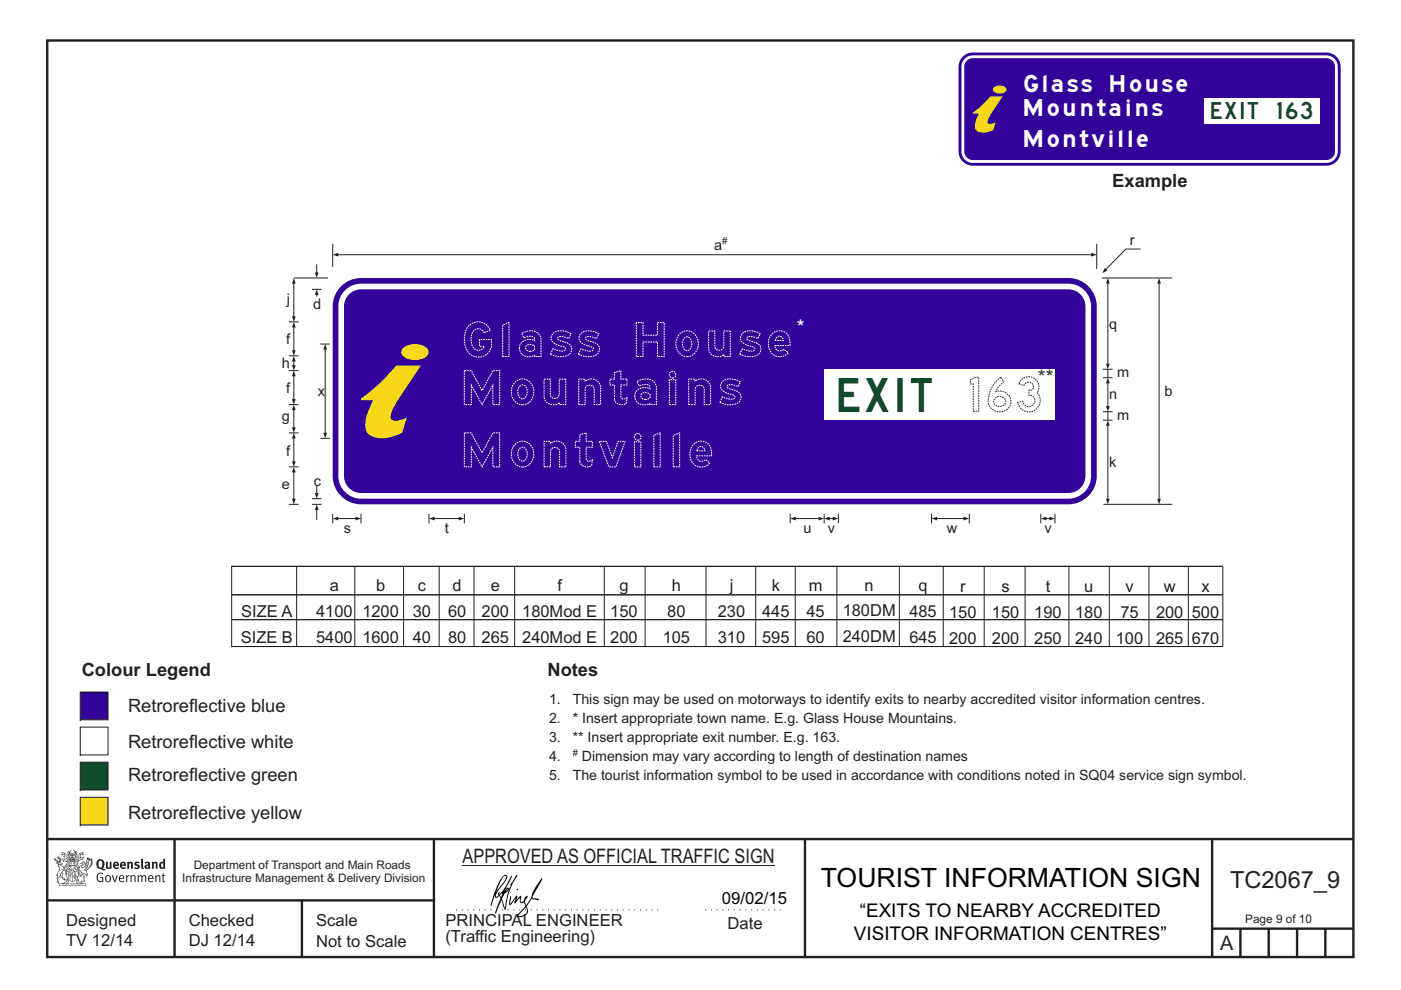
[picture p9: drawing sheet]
<svg xmlns="http://www.w3.org/2000/svg" width="297mm" height="210mm" viewBox="0 0 297 210" stroke-linecap="round" stroke-linejoin="round" font-family="sans-serif">
<g fill="none" stroke="#231f20" stroke-width=".51">
<path d="M10 8.6h276.9v194.4h-276.9zM10 178h277M37 178v25M92 178v25M170.7 177.9v25M257 178v25M10 191h82M64 191v12M257 197h30M263 197v6M269 197v6M275 197v6"/>
<path d="M281 197v6"/>
</g>
<path d="M96.7 193h43.3M149.5 193h16.8" fill="none" stroke="#231f20" stroke-width=".21" stroke-dasharray=".2 1" stroke-linecap="butt"/>
<path d="M98.1 183.5h66.1" fill="none" stroke="#231f20" stroke-width=".21"/>
<g fill="#231f20">
<path d="M21.1 182.6a.94 .94 0 0 0 .2 1.4 .84 .84 0 0 0 0-1.5zM20.7 182.5a.92 .92 0 0 1 1.2-.1 .92 .92 0 0 1 .2 1.2l-.3 .6 .6 .2-.1 .2-.6-.1a1.41 1.41 0 0 1-1.3-1.2z" fill-rule="evenodd"/>
<path d="M22.5 182.8l.4-.1v1.2l.1 .1 .3-.1v-1.1h.3l.1 1.4a1.26 1.26 0 0 1-1.2-.1z" fill-rule="evenodd"/>
<path d="M24.5 183.1l-.1 .3h.4l-.1-.3zM24.1 183a.66 .66 0 0 1 .9-.1 .66 .66 0 0 1 .2 .8h-.8v.2a.42 .42 0 0 0 .7 0l.1 .2a.79 .79 0 0 1-1.1 0 .79 .79 0 0 1 0-1.1z" fill-rule="evenodd"/>
<path d="M26 183.1l-.1 .3h.4l-.1-.3zM25.6 183a.66 .66 0 0 1 .9-.1 .66 .66 0 0 1 .2 .8h-.8v.2a.42 .42 0 0 0 .6 0l.2 .2a.79 .79 0 0 1-1.1 0 .79 .79 0 0 1 0-1.1z" fill-rule="evenodd"/>
<path d="M26.9 182.8l.4-.1v.2a.46 .46 0 0 1 .5-.1 .46 .46 0 0 1 .4 .4v1.1h-.4v-1l-.1-.2-.3 .1v1.1h-.4z" fill-rule="evenodd"/>
<path d="M28.6 183l.5-.3 .5 .2-.1 .2h-.5l-.1 .2a.56 .56 0 0 1 .7 .6 .56 .56 0 0 1-.8 .4l-.4-.1 .2-.3 .4 .1 .2-.1-.6-.4z" fill-rule="evenodd"/>
<path d="M29.9 182.2l.4-.1v1.8l.2 .4h-.3l-.2-.2z" fill-rule="evenodd"/>
<path d="M31.1 183.7v.3l.3-.1v-.3zM30.7 183a.67 .67 0 0 1 .6-.2 .67 .67 0 0 1 .5 .5l.1 .8-.2 .3-.2-.2a.5 .5 0 0 1-.7 0 .5 .5 0 0 1 0-.7l.6-.1v-.3l-.6 .1z" fill-rule="evenodd"/>
<path d="M32.2 182.8l.3-.1 .1 .2a.46 .46 0 0 1 .5-.1 .46 .46 0 0 1 .3 .4v1.1h-.4v-1l-.1-.2-.3 .1v1.1h-.4z" fill-rule="evenodd"/>
<path d="M34.3 183.1l-.1 .7 .2 .2 .2-.1v-.7zM34.6 182.1l.4 .1 .1 2.1-.4-.1a.71 .71 0 0 1-1-.6 .71 .71 0 0 1 .9-.7z" fill-rule="evenodd"/>
<path d="M20.8 185.3l.7-.2 .4 .2-.2 .1a.69 .69 0 0 0-.8 .1 .69 .69 0 0 0-.1 .9l.2 .4 .5 .1h.2v-.7h-.4l-.1-.2h.7v1a.96 .96 0 0 1-1.2-.1 .96 .96 0 0 1-.2-1.1z" fill-rule="evenodd"/>
<path d="M22.6 185.9a.57 .57 0 0 0-.1 .7 .57 .57 0 0 0 .6 .3 .7 .7 0 0 0-.2-1.1zM22.5 185.8a.69 .69 0 0 1 1.1 .6 .69 .69 0 0 1-1.1 .5 1.04 1.04 0 0 1 0-1.1z" fill-rule="evenodd"/>
<path d="M23.7 185.7l.2-.1 .4 1.3 .4-1.3h.3l-.6 1.5h-.2z" fill-rule="evenodd"/>
<path d="M25.6 185.8l-.2 .4h.7l-.2-.4zM25.4 185.8a.59 .59 0 0 1 .7-.1 .59 .59 0 0 1 .2 .7h-.9a.45 .45 0 0 0 .3 .5 .45 .45 0 0 0 .5-.1l.1 .1a.74 .74 0 0 1-1-.1 .74 .74 0 0 1 .1-1z" fill-rule="evenodd"/>
<path d="M26.7 185.7l.2-.1 .1 .2 .5-.2-.1 .3-.4 .2v1h-.2z" fill-rule="evenodd"/>
<path d="M27.6 185.7l.2-.1 .1 .2a.45 .45 0 0 1 .5-.2 .45 .45 0 0 1 .3 .4v1.1h-.2v-1.1l-.2-.2-.4 .2v1.1h-.2z" fill-rule="evenodd"/>
<path d="M29.1 185.7l.3-.1v.2l.4-.2 .4 .3 .3-.3a.37 .37 0 0 1 .5 .4v1.1h-.2v-1.1l-.2-.2-.4 .2v1.1h-.2v-1.1l-.2-.2-.4 .2v1.1h-.2z" fill-rule="evenodd"/>
<path d="M31.8 185.8l-.2 .4h.7l-.2-.4zM31.5 185.8a.59 .59 0 0 1 .8-.1 .59 .59 0 0 1 .2 .7h-.9a.45 .45 0 0 0 .3 .5 .45 .45 0 0 0 .5-.1l.1 .1a.74 .74 0 0 1-1-.1 .74 .74 0 0 1 0-1z" fill-rule="evenodd"/>
<path d="M32.9 185.7l.2-.1 .1 .2a.45 .45 0 0 1 .4-.2 .45 .45 0 0 1 .4 .4v1.1h-.2v-1.1l-.2-.2-.4 .2v1.1h-.3z" fill-rule="evenodd"/>
<path d="M34.5 185.3l.2-.1v.4h.4l-.1 .2h-.3v1v.1h.3l-.1 .2-.4-.1v-1.2h-.2v-.2h.2z" fill-rule="evenodd"/>
<path d="M13.2 180.9l.5 .1-.6 .3 .3-.3zM13.7 181.2l.3 .1 .1 1 .3-.5 .1 .5h-.2l-.1 .3-.7 .1v-.3l-.4-.1 .3-.1 .6 .2-.4-.7h.2zM13.2 180.7v.4l-.3 .2 .3 .1 .4-.2 .1 .4-.3 .2h.2l.2 .5-.4-.2-.4 .1 .5 .6 .2-.1 .8 .1-.6 .6 .2 .1 .6-.2-.1-.3 .3-.2h-.2l-.1 .4-.5 .2 .5-.7h-.5l.6-.2-.4 .1 .3-.3-.1-.6-.1-.1-.3 .5v-.2a.8 .8 0 0 0-.9-1.1z" fill-rule="evenodd"/>
<path d="M17 181.1l.5-.2-.3 .2 .4 .2zM16.8 181.2h.1l.1 .9 .3-.2 .4-.1-.3 .3v.2h-.4l-.3 .3-.1-.3-.3-.1 .1-.1-.1-.4 .4 .6 .1-.1zM16.3 181.5l-.1 .9 .4 .1h-.6l.6 .1-.2 .1h-.3l.4 .4h-.2v.3l-.5-.8 .5 1 .4-.6-.4-.2 .9-.5 .2 .1 .4-.5 .1-.2-.8 .2-.1-.7 .4 .2 .5-.2-.4-.2 .2-.2a.88 .88 0 0 0-1 1.2z" fill-rule="evenodd"/>
<path d="M15.5 182.9l.3 .2h-.2v.3v-.3h-.2l.2-.1z" fill-rule="evenodd"/>
<path d="M15.1 182.9l.2 .2h-.2v.3v-.3h-.2h.2z" fill-rule="evenodd"/>
<path d="M14.9 182.8h.9l.1 .7-.3 .1-.8-.1zM14.8 182.4l-.2 1.2h1.4l-.2-1.2-.1 .2h-.8z" fill-rule="evenodd"/>
<path d="M14.9 184.5v.2l.3-.1-.1-.2zM14.4 183.8l.2 .2-.3 .2v.5l.2 .1 .3-.1-.4-.4 .3 .1h.4l-.2-.4 .2-.2zM14.3 183.7h.9a.5 .5 0 0 0 .1 .8l-.3 .3a.47 .47 0 0 1-.7-.1 .47 .47 0 0 1 0-.6l.1-.1z" fill-rule="evenodd"/>
<path d="M15.6 184.2l.1-.1a.33 .33 0 0 1 .5-.2 .33 .33 0 0 1 .1 .5l-.3-.1 .2-.2h-.4l-.1 .1h.2l.1 .3h.3v.2h-.6l.1-.1-.3-.1zM15.5 184.2l-.1 .4h.2l-.1 .2h.9v-.2a.44 .44 0 0 0 0-.7 .44 .44 0 0 0-.7 .1z" fill-rule="evenodd"/>
<path d="M15.7 185.7l.4 .1zM15.9 185.2l.1 .4h-.2zM15.9 185.1l-.3 .7-.3 .2a.98 .98 0 0 1 1.1 .1z" fill-rule="evenodd"/>
<path d="M15.6 186l.3 .2v-.2h.2l-.2 .5v-.2l-.3 .1 .2-.2z" fill-rule="evenodd"/>
<path d="M15 185.3l.1 .1-.2 .3zM14.6 185.9h.4a.22 .22 0 0 1-.2 .3 .22 .22 0 0 1-.2-.3zM14.5 185.3l.2 .4zM14.6 185.8l.4 .1zM14.7 185.2l.2 .1-.1 .4zM14.4 185.2l.1 .5a.36 .36 0 0 0 0 .5 .36 .36 0 0 0 .5 0 .36 .36 0 0 0 .1-.5 .41 .41 0 0 0-.1-.5 .41 .41 0 0 0-.6 0z" fill-rule="evenodd"/>
<path d="M14.6 184.1l.2 .2z" fill-rule="evenodd"/>
<path d="M18.3 183.4l.1-.1v.4l-.5 .4z" fill-rule="evenodd"/>
<path d="M17.5 182.9l.2-.1 .3 .2-.7 .8-.1 .3 .3 .1a1.07 1.07 0 0 0 .7-.9l.4-.3v.2a1.36 1.36 0 0 1-1 1.3 1.32 1.32 0 0 0 1.2-1.6l.5-.7-.2 .5 .4-.2-.4 .4 .4-.2-.4 .4h.4l-.5 .2h.4l-.4 .2h.4l-.4 .1 .1 .1h-.2l.1 .2-.2 .1a.82 .82 0 0 1-1 .6l.3 .1 .5 .9-.3 .1-.2-.4-.4-.2 .1 1.8 .2 .1-.6 .2-.2-.2 .5-.1v-.2a2.24 2.24 0 0 0-.7-2.1v-.3a.69 .69 0 0 1 .6-.9l.1-.2zM16.6 184.5l.5 1.3 .1-.8 .2 .3-.3 .7-.4-.8h-.1l.1-.2zM18.5 182.2l.1 .3 .2-.2v.3l.2-.3v.2l-.8 .6zM16.8 183.2l.7-.1 .1 .2a.87 .87 0 0 0-.8 .6 .87 .87 0 0 0 .2 .9l.2 .4-.1 .5-.3-1.1-.2-.1-.1 .1 .1 .2-.2 .4 .3 .1 .2 .7h.3l.3-.6a1.62 1.62 0 0 1 .1 1.4h-.3l-.2 .3h.2l.1 .2 .2-.2h.5l-.2-.3-.1-1.5 .2 .1a.4 .4 0 0 0 .2 .3 .4 .4 0 0 0 .5 0l-.5-1 .8-.6 .1-.3h.3l-.1-.1 .3-.3h-.2l.2-.3-.1 .1 .1-.3-.1 .1 .1-.4h-.1l.1-.3v-.1l-.2 .2-.1-.4-.2 .4-.1-.4-.1 .2-.2-.3v.3l-.2-.4-.4 1.6a.58 .58 0 0 1-.8 .6l.7-.8v-.4h-.4z" fill-rule="evenodd"/>
<path d="M18.2 185.4l.3 .1z" fill-rule="evenodd"/>
<path d="M12.5 187.4h5.7l-.1 .4h-5.5zM13.5 187.4l.5-.3 .4-.4v.1l.1 .1-.3 .4zM14 186.6l.3-.1-.2 .3zM16.3 186.7l.4 .4 .5 .3h-.6l-.3-.3-.1-.2zM16.4 186.5l.2 .1-.1 .2zM12.4 187.4l.1 .5h5.7l.1-.5-.8-.1-.6-.2-.3-.2 .1-.5a.47 .47 0 0 0-.6 .4 .47 .47 0 0 0 .4 .6h-2.3a.47 .47 0 0 0 .4-.6 .47 .47 0 0 0-.6-.4l.1 .5-.3 .2-.6 .2z" fill-rule="evenodd"/>
<path d="M13.3 187.6v.1zM13.3 187.5l-.1 .3h.2z" fill-rule="evenodd"/>
<path d="M13.5 187.5l.1 .2 .1-.2v.2z" fill-rule="evenodd"/>
<path d="M13.9 187.5l.1 .2zM13.8 187.5v.3l.2-.1v-.1z" fill-rule="evenodd"/>
<path d="M14.2 187.6l.1 .1zM14.2 187.5l-.1 .3h.3z" fill-rule="evenodd"/>
<path d="M14.4 187.5h.2l.1 .3h-.3z" fill-rule="evenodd"/>
<path d="M15.1 187.6v.1zM15.1 187.5l-.1 .3h.2z" fill-rule="evenodd"/>
<path d="M15.3 187.5h.2l-.1 .3z" fill-rule="evenodd"/>
<path d="M15.8 187.5h.2l-.1 .3z" fill-rule="evenodd"/>
<path d="M16.1 187.5l.1 .3z" fill-rule="evenodd"/>
<path d="M16.3 187.5l.1 .2zM16.3 187.5v.3l.2-.1v-.1z" fill-rule="evenodd"/>
<path d="M16.6 187.5h.2v.3h-.2z" fill-rule="evenodd"/>
<path d="M16.9 187.5l.1 .3h-.1z" fill-rule="evenodd"/>
<path d="M17.1 187.5l.1 .3z" fill-rule="evenodd"/>
<path d="M17.3 187.5l.1 .3z" fill-rule="evenodd"/>
<path d="M14.9 182.1a.71 .71 0 0 1 .9 .1zM15.6 182.2l.2 .2zM15 182.2l.3 .1zM14.8 182.3l.1 .1zM15.2 181.9h.3zM15.2 181.3h.1v.2zM15.2 181h.2v.2zM15.3 181.6l.1 .2h-.2zM15.4 181.3l.1 .2zM15 181.3l.1 .1-.1 .1zM15.6 181.3h.1v.2zM14.4 180.6l-.3 .3 .5-.2v.4h-.3l-.1 .6 .2-.5 .3 .9v.4h1.2v-.4l.4-.9 .2 .3-.2-.5-.2 .1v-.4l.4 .2-.3-.4-.2 .3-.5-.6v.1a.41 .41 0 0 1 .3 .3 .41 .41 0 0 1-.1 .5l.1-.2a1 1 0 0 1 0 1.1l-.2-.1-.1-.3h.4l-.2-.2 .2-.3-.3 .1v-.4l-.3 .2-.2-.2 .1 .4-.4-.1 .1 .3-.1 .2h.4l-.1 .3-.3 .1a.93 .93 0 0 1 .1-1.1l.1 .3v-.4h-.2l.4-.6-.5 .5-.1-.2z" fill-rule="evenodd"/>
<path d="M12.4 183.4l.4 .1 .6 .5v.2a.83 .83 0 0 1 .6 1.2v-.2a.75 .75 0 0 0-1-.8l.4 .2-.6 .7-.1 .5a.95 .95 0 0 0-.3 1.3l-.1-.1a.77 .77 0 0 1 .1-1.1l-.1-.5-.1 .1 .2-.5a1.31 1.31 0 0 0 0-1.6zM13 185.2l.3 .1-.1 .8 .5 .4-.2-.1a.68 .68 0 0 1-.6-.8zM12.1 183a.68 .68 0 0 1 1 .3l-.5 .1-.1-.3zM11.4 182.1a1.19 1.19 0 0 0 1 .8h-.5l.4 .4 .1 .6a.9 .9 0 0 1-.2 1.2l-.3 .5h.3v.2a1.04 1.04 0 0 0-.1 1.2l.2 .3 .3-.1-.1-.1a.8 .8 0 0 1 .2-1.2l.1-.2a.89 .89 0 0 0 1.1 .9l-.6-.6 .1-.8-.3-.1 .4-.5 .4 .3 .1 .8a1.01 1.01 0 0 0-.3-1.4l.3-.6-.4 .4a.41 .41 0 0 1 .4-.5h-.1l-.5 .2-.5-.4h.3a.5 .5 0 0 0-.5-.5l.3-.4-.3 .2 .3-.4-.1-.3-.1 .4-.1-.6-.1 .3-.1-.5-.1 .3-.3-.2 .3 .3-.3-.1a.62 .62 0 0 1 .5 .9l-.1-.4v.4l-.3-.1v-.4l-.1 .3-.1-.3-.1 .2-.1-.5-.1 .3-.1-.4v.4z" fill-rule="evenodd"/>
<path d="M12.6 183.1l.1-.1 .2 .2z" fill-rule="evenodd"/>
<path d="M14 183.6h2.7v1l-.1-.9h-2.5v1.2h2.5v-.3v.6v-.2h-1.2v1.9a2.13 2.13 0 0 0 1.3-1.7 1.69 1.69 0 0 1-1.6 1.8l-.6-.4-.4-.6-.1-1.2v.6l.4 .8 .9 .7v-1.9h-1.2z" fill-rule="evenodd"/>
<circle cx="17.7" cy="182.9" r=".08"/>
</g>
<g fill="#000">
<path d="M107.5 188.6l.2-.1-.5 .6zM106.3 189.5l.3 .1-.3 .7-.3-.4zM106.8 185.9l.5-.1a9.3 9.3 0 0 1-2 3.2l-.1 .2 1-2.5zM106.5 185.9a14.7 14.7 0 0 0-2.2 5l-.3 1.1 .1 .2 .8-2.4a.42 .42 0 0 0 .2 .6 .42 .42 0 0 0 .6-.2l.2-.2 .2 .5-1.1 3.2h.2l1.1-2.8 .6 1.9 .2 .2 .2-.5a13.5 13.5 0 0 1 2-6.2l.4-.6-.1-.1-1.6 2.1 .4-.1a14.9 14.9 0 0 0-1.3 5.1l-.4-1.2a1.39 1.39 0 0 1 .2-1.8l.1-.2a.92 .92 0 0 0 .8-1.2 .75 .75 0 0 0-.7 .7l-.2 .2 1.6-3.4-.1-.1-.4 .7a10.5 10.5 0 0 1-2.2 3.3l.2-.4a.32 .32 0 0 0-.4 .1 .32 .32 0 0 0 .1 .5l-.5 .3a3.2 3.2 0 0 1 1.1-2.2l.5-.6a2.49 2.49 0 0 0 .7-1.7l-.3-.2z" fill-rule="evenodd"/>
<path d="M109.6 188.5l.3 .3h-.3z" fill-rule="evenodd"/>
<path d="M111.5 192.4a1.15 1.15 0 0 1 .1 1.3 1.15 1.15 0 0 1-1.2 .6h-.5zM108.1 190.1l-.2 1.6 .3 .3 1.2-1.5-.3 1.1 1.1-1.2a.94 .94 0 0 0 .4 1.2l.5-.3 .3 .9-1.2 1.3a.98 .98 0 0 0-.5 1 1.9 1.9 0 0 0 2.3-1.3l-.1-.3a1.02 1.02 0 0 1 .3-1.4l.5-.9 1.5 .3-.2-.5v.3l-1.1-.2v-.3l2-3.5 .1-.3-.1-.1-1.8 2.7a6.6 6.6 0 0 1-1.5 3l-.2-.2a1.01 1.01 0 0 1 .4-1.4l.1-.3-.3-.1-.3 .4-.2 .6-.5 .4-.2-.4 .1-.9-.2-.1-.8 .9 .2-.9-.1-.1-1.4 1.8 .2-1.4v-.2z" fill-rule="evenodd"/>
</g>
<path d="M17 146.8v5.9h5.9v-5.9z" fill-rule="evenodd" fill="#330299" stroke="#231f20" stroke-width=".21"/>
<path d="M17 154.2v5.9h5.9v-5.9z" fill-rule="evenodd" fill="#fff" stroke="#231f20" stroke-width=".21"/>
<path d="M17 169.1v5.9h5.9v-5.9z" fill-rule="evenodd" fill="#f7d719" stroke="#231f20" stroke-width=".21"/>
<path d="M17 161.7v5.9h5.9v-5.9z" fill-rule="evenodd" fill="#0f4d2a" stroke="#231f20" stroke-width=".21"/>
<g fill="none" stroke="#231f20" stroke-width=".21">
<path d="M49 126.2h210.2M49 120.1h210.3v17h-210.3M49.1 120.1v17M49.1 131.4h210.2M62.9 120.1v17M75.2 120.1v17M85.6 120.1v17M93.1 120.1v17M100.5 120.1v17M109.1 120.1v17M128.1 120.1v17M136.8 120.1v17"/>
<path d="M149.7 120.1v17M160.2 120.1v17M168.6 120.1v17M177.4 120.1v17M190.7 120.1v17M200 120.1v17M208.7 120.1v17M217.3 120.1v17M226.6 120.1v17M235.2 120.1v17M243.6 120.1v17M251.9 120.1v17"/>
</g>
<path d="M72.3 60.7a6 6 0 0 1 4.2-1.7h150a6 6 0 0 1 6 6v36a6 6 0 0 1-6 6h-150a6 6 0 0 1-6-6v-36a6 6 0 0 1 1.8-4.3z" fill-rule="evenodd" fill="#330299"/>
<path d="M73.5 61.3a4.8 4.8 0 0 1 3-1.1h150a4.8 4.8 0 0 1 4.8 4.8v36a4.8 4.8 0 0 1-4.8 4.8h-150a4.8 4.8 0 0 1-4.8-4.8v-36a4.8 4.8 0 0 1 1.8-3.7z" fill-rule="evenodd" fill="#fff"/>
<path d="M74 62.4a3.6 3.6 0 0 1 2.5-1h150a3.6 3.6 0 0 1 3.6 3.6v36a3.6 3.6 0 0 1-3.6 3.6h-150a3.6 3.6 0 0 1-3.6-3.6v-36a3.6 3.6 0 0 1 1.1-2.6z" fill-rule="evenodd" fill="#330299"/>
<path d="M70.5 51.7v4.9M71.6 54h159.9" fill="none" stroke="#231f20" stroke-width=".21"/>
<g fill="#231f20">
<path d="M70.5 54l1.2-.4v.8z"/>
<path d="M231.4 53.6l1.1 .4-1.1 .4z"/>
</g>
<path d="M76.5 84.5a38.3 38.3 0 0 0 7.5-7h5.2l-5.6 8.7a3.4 3.4 0 0 0-.6 2.8 2.99 2.99 0 0 0 2.7-.2l.5-.2-.9 3.2a7.4 7.4 0 0 1-6.8 .5 3.1 3.1 0 0 1-.9-3.4l.4-1.4 1.1-2.6h-2.6zM85.4 73.9a4 4 0 0 1 5.2 0 1.31 1.31 0 0 1-.8 2.1 4.1 4.1 0 0 1-4.4-.6 1.09 1.09 0 0 1 0-1.5z" fill-rule="evenodd" fill="#f7d719"/>
<path d="M174.7 78.4h48.9v10.8h-48.9z" fill="#fff"/>
<path d="M61.3 78.6h2M61.3 68.3h2M61.3 91.8h2M62.3 100v6" fill="none" stroke="#231f20" stroke-width=".21"/>
<g fill="#231f20">
<path d="M61.9 105.8h.8l-.4 1.2z"/>
<path d="M62.3 99l.4 1.2h-.8z"/>
</g>
<path d="M67.2 103.1v1.7" fill="none" stroke="#231f20" stroke-width=".21"/>
<path d="M66.8 104.6h.7l-.3 1.2z" fill="#231f20"/>
<path d="M66.1 105.8h2.1M67.2 108v2.3" fill="none" stroke="#231f20" stroke-width=".21"/>
<path d="M67.2 107l.3 1.2h-.7z" fill="#231f20"/>
<path d="M67.2 56.1v1.9" fill="none" stroke="#231f20" stroke-width=".21"/>
<path d="M66.8 57.8h.7l-.3 1.2z" fill="#231f20"/>
<path d="M67.2 62.4v.5" fill="none" stroke="#231f20" stroke-width=".21"/>
<path d="M67.2 61.4l.3 1.1h-.7z" fill="#231f20"/>
<path d="M66.1 61.4h2.1M62.3 86.8v4M61.3 107h2M66.1 107h2.1" fill="none" stroke="#231f20" stroke-width=".21"/>
<g fill="#231f20">
<path d="M61.9 90.6h.8l-.4 1.2z"/>
<path d="M62.3 85.8l.4 1.2h-.8z"/>
</g>
<path d="M62.3 76.5v1.1" fill="none" stroke="#231f20" stroke-width=".21"/>
<g fill="#231f20">
<path d="M61.9 77.4h.8l-.4 1.2z"/>
<path d="M62.3 75.5l.4 1.2h-.8z"/>
</g>
<path d="M61.3 75.5h2M61.3 99h2M61.3 85.8h2M62.3 92.8v5.2" fill="none" stroke="#231f20" stroke-width=".21"/>
<g fill="#231f20">
<path d="M61.9 97.8h.8l-.4 1.2z"/>
<path d="M62.3 91.8l.4 1.2h-.8z"/>
</g>
<path d="M62.3 79.6v5.2" fill="none" stroke="#231f20" stroke-width=".21"/>
<g fill="#231f20">
<path d="M61.9 84.6h.8l-.4 1.2z"/>
<path d="M62.3 78.6l.4 1.2h-.8z"/>
</g>
<path d="M62.3 69.3v5.2" fill="none" stroke="#231f20" stroke-width=".21"/>
<g fill="#231f20">
<path d="M61.9 74.3h.8l-.4 1.2z"/>
<path d="M62.3 68.3l.4 1.2h-.8z"/>
</g>
<path d="M62.3 59h7.3M62.3 60v7.3" fill="none" stroke="#231f20" stroke-width=".21"/>
<g fill="#231f20">
<path d="M62.3 59l.4 1.1h-.8z"/>
<path d="M61.9 67.1h.8l-.4 1.2z"/>
</g>
<path d="M68.9 74v18M67.9 93h2" fill="none" stroke="#231f20" stroke-width=".21"/>
<g fill="#231f20">
<path d="M68.6 91.8h.7l-.4 1.2z"/>
<path d="M68.9 73l.4 1.1h-.7z"/>
</g>
<path d="M241.8 52.8h-3.1l-4.3 4.4M67.9 73h2" fill="none" stroke="#231f20" stroke-width=".21"/>
<path d="M234.2 56.8l.6 .6-1.1 .5z" fill="#231f20"/>
<path d="M232.5 51.7v5.4M233.6 59h14.9M234.9 90.1v15.9" fill="none" stroke="#231f20" stroke-width=".21"/>
<g fill="#231f20">
<path d="M234.9 89.1l.4 1.2h-.8z"/>
<path d="M234.5 105.8h.8l-.4 1.2z"/>
</g>
<path d="M234.9 60v17.3" fill="none" stroke="#231f20" stroke-width=".21"/>
<g fill="#231f20">
<path d="M234.9 59l.4 1.1h-.8z"/>
<path d="M234.5 77.1h.8l-.4 1.2z"/>
</g>
<path d="M245.7 60v46" fill="none" stroke="#231f20" stroke-width=".21"/>
<g fill="#231f20">
<path d="M245.7 59l.4 1.1h-.7z"/>
<path d="M245.4 105.8h.7l-.4 1.2z"/>
</g>
<path d="M233.8 80.1h2.1M233.8 87.3h2.1M234.9 81.1v5.2M234 107h14.5" fill="none" stroke="#231f20" stroke-width=".21"/>
<g fill="#231f20">
<path d="M234.5 86.1h.8l-.4 1.2z"/>
<path d="M234.9 80.1l.4 1.2h-.8z"/>
</g>
<path d="M233.8 78.3h2.1M234.9 78.3v1.8M233.8 89.1h2.1M234.9 87.3v1.8M70.5 109v2M71.6 110h3.9" fill="none" stroke="#231f20" stroke-width=".21"/>
<g fill="#231f20">
<path d="M75.4 109.6l1.1 .4-1.1 .4z"/>
<path d="M70.5 110l1.2-.4v.8z"/>
</g>
<path d="M76.5 109v2M91 109v2M92 110h5.4" fill="none" stroke="#231f20" stroke-width=".21"/>
<g fill="#231f20">
<path d="M91 110l1.1-.4v.8z"/>
<path d="M97.3 109.6l1.2 .4-1.2 .4z"/>
</g>
<path d="M175.8 110h.9M220.7 109v2M223.7 109v2" fill="none" stroke="#231f20" stroke-width=".21"/>
<g fill="#231f20">
<path d="M174.7 110l1.2-.4v.8z"/>
<path d="M176.6 109.6l1.1 .4-1.1 .4z"/>
</g>
<path d="M167.5 109v2M168.6 110h5.1M174.7 109v2" fill="none" stroke="#231f20" stroke-width=".21"/>
<g fill="#231f20">
<path d="M173.6 109.6l1.1 .4-1.1 .4z"/>
<path d="M167.5 110l1.2-.4v.8z"/>
</g>
<path d="M221.7 110h1" fill="none" stroke="#231f20" stroke-width=".21"/>
<g fill="#231f20">
<path d="M220.7 110l1.1-.4v.8z"/>
<path d="M222.5 109.6l1.2 .4-1.2 .4z"/>
</g>
<path d="M98.5 109v2M177.7 109v2M197.5 109v2M198.5 110h5.9M205.5 109v2" fill="none" stroke="#231f20" stroke-width=".21"/>
<g fill="#231f20">
<path d="M197.5 110l1.2-.4v.8z"/>
<path d="M204.3 109.6l1.2 .4-1.2 .4z"/>
</g>
<path d="M204.4 11.8l1.2-.6 .6-.1h75a3 3 0 0 1 3 3v18a3 3 0 0 1-3 3h-75a3 3 0 0 1-3-3v-18a3 3 0 0 1 1.2-2.3z" fill-rule="evenodd" fill="#330299"/>
<path d="M204.7 12.3l1-.5 .5-.1h75a2.41 2.41 0 0 1 2.4 2.4v18a2.41 2.41 0 0 1-2.4 2.4h-75a2.41 2.41 0 0 1-2.4-2.4v-18a2.4 2.4 0 0 1 .9-1.8z" fill-rule="evenodd" fill="#fff"/>
<path d="M205 12.9l.8-.5 .4-.1h75a1.81 1.81 0 0 1 1.8 1.8v18a1.81 1.81 0 0 1-1.8 1.8h-75a1.81 1.81 0 0 1-1.8-1.8v-18l.1-.4z" fill-rule="evenodd" fill="#330299"/>
<path d="M206.2 23.9l1.8-1.4 2-2.1h2.6l-2.7 4.1a2.12 2.12 0 0 0-.5 1.6 1.47 1.47 0 0 0 1.7-.1l-.5 1.6a3.3 3.3 0 0 1-3.7 0 2.34 2.34 0 0 1 .1-2.2l.5-1.3h-1.3zM210.8 18.5a1.75 1.75 0 0 1 2.6 .5 1.66 1.66 0 0 1-2.9 0z" fill-rule="evenodd" fill="#f7d719"/>
<path d="M255.3 20.8h24.5v5.4h-24.5z" fill="#fff"/>
<g font-size="7.2" fill="#fff">
<text x="98.5" y="75.6">Glass</text>
<text x="134.9" y="75.6">House</text>
<text x="98.5" y="85.8">Mountains</text>
<text x="98.5" y="99">Montville</text>
</g>
<g font-size="7.2" fill="#0f4d2a">
<text x="177.8" y="87.4">EXIT</text>
<text x="205.7" y="87.2">163</text>
</g>
<text font-size="5.6" fill="#010202" x="174" y="188">TOURIST INFORMATION SIGN</text>
<text font-size="5" fill="#231f20" x="260.8" y="188.4">TC2067_9</text>
<text font-size="4.2" fill="#fff" x="169" y="70.9">*</text>
<text font-size="4.2" fill="#0f4d2a" x="220.1" y="81.5">**</text>
<g font-size="4.2" fill="#231f20">
<text x="98.1" y="183">APPROVED AS OFFICIAL TRAFFIC SIGN</text>
<text x="258.7" y="201.6">A</text>
</g>
<g font-size="4" fill="#010202">
<text x="182.3" y="194.5">“EXITS TO NEARBY ACCREDITED</text>
<text x="181" y="199.4">VISITOR INFORMATION CENTRES”</text>
</g>
<g font-size="3.9" fill="#231f20">
<text x="235.8" y="39.6">Example</text>
<text x="17.3" y="143.5">Colour Legend</text>
<text x="116.1" y="143.5">Notes</text>
<text x="27.1" y="151.1">Retroreflective blue</text>
<text x="27.1" y="158.6">Retroreflective white</text>
<text x="27.1" y="165.6">Retroreflective green</text>
<text x="27.1" y="173.7">Retroreflective yellow</text>
</g>
<g font-size="3.6" fill="#fff">
<text x="217.2" y="19.5">Glass</text>
<text x="235.4" y="19.5">House</text>
<text x="217.2" y="24.6">Mountains</text>
<text x="217.2" y="31.2">Montville</text>
</g>
<g font-size="3.6" fill="#0f4d2a">
<text x="256.9" y="25.3">EXIT</text>
<text x="270.8" y="25.3">163</text>
</g>
<text font-size="3.6" fill="#010202" x="153.1" y="191.8">09/02/15</text>
<g font-size="3.5" fill="#231f20">
<text x="69.9" y="125.4">a</text>
<text x="79.7" y="125.4">b</text>
<text x="88.6" y="125.4">c</text>
<text x="96" y="125.4">d</text>
<text x="104" y="125.4">e</text>
<text x="118.2" y="125.4">f</text>
<text x="131.3" y="125.4">g</text>
<text x="142.4" y="125.4">h</text>
<text x="154.7" y="125.4">j</text>
<text x="163.6" y="125.4">k</text>
<text x="171.5" y="125.4">m</text>
<text x="183.3" y="125.3">n</text>
<text x="194.7" y="125.4">q</text>
<text x="203.6" y="125.6">r</text>
<text x="212.3" y="125.6">s</text>
<text x="221.7" y="125.6">t</text>
<text x="229.9" y="125.6">u</text>
<text x="238.6" y="125.6">v</text>
<text x="246.7" y="125.6">w</text>
<text x="254.7" y="125.6">x</text>
<text x="51.1" y="130.9">SIZE A</text>
<text x="67" y="130.9">4100</text>
<text x="76.8" y="130.9">1200</text>
<text x="87.5" y="130.9">30</text>
<text x="95" y="130.9">60</text>
<text x="102.1" y="130.9">200</text>
<text x="110.7" y="130.9">180Mod E</text>
<text x="129.4" y="130.9">150</text>
<text x="141.5" y="130.9">80</text>
<text x="152.2" y="130.9">230</text>
<text x="161.6" y="130.9">445</text>
<text x="171" y="130.9">45</text>
<text x="178.7" y="130.7">180DM</text>
<text x="192.8" y="130.9">485</text>
<text x="201.2" y="131">150</text>
<text x="210.3" y="131">150</text>
<text x="219.3" y="131">190</text>
<text x="227.9" y="131">180</text>
<text x="237.5" y="131">75</text>
<text x="245.1" y="131">200</text>
<text x="252.7" y="131">500</text>
<text x="51" y="136.3">SIZE B</text>
<text x="67" y="136.3">5400</text>
<text x="76.8" y="136.3">1600</text>
<text x="87.5" y="136.3">40</text>
<text x="95" y="136.3">80</text>
<text x="102.1" y="136.3">265</text>
<text x="110.7" y="136.3">240Mod E</text>
<text x="129.4" y="136.3">200</text>
<text x="140.5" y="136.3">105</text>
<text x="152.2" y="136.3">310</text>
<text x="161.6" y="136.3">595</text>
<text x="171" y="136.3">60</text>
<text x="178.7" y="136.2">240DM</text>
<text x="192.8" y="136.3">645</text>
<text x="201.2" y="136.5">200</text>
<text x="210.3" y="136.5">200</text>
<text x="219.3" y="136.5">250</text>
<text x="227.9" y="136.5">240</text>
<text x="236.6" y="136.5">100</text>
<text x="245.1" y="136.5">265</text>
<text x="252.7" y="136.5">670</text>
<text x="14" y="196.4">Designed</text>
<text x="40" y="196.4">Checked</text>
<text x="67" y="196.4">Scale</text>
<text x="94.4" y="196.3">PRINCIPAL ENGINEER</text>
<text x="154.3" y="197">Date</text>
<text x="14" y="200.8">TV 12/14</text>
<text x="40" y="200.8">DJ 12/14</text>
<text x="67" y="200.8">Not to Scale</text>
<text x="94.4" y="199.8">(Traffic Engineering)</text>
</g>
<g font-size="3.1" fill="#231f20">
<text x="151.4" y="53.1">a</text>
<text x="239.5" y="51.9">r</text>
<text x="60.8" y="64.4">j</text>
<text x="66.4" y="65.6">d</text>
<text x="235.2" y="69.7">q</text>
<text x="60.6" y="73">f</text>
<text x="59.8" y="78.1">h</text>
<text x="60.6" y="83.3">f</text>
<text x="236.9" y="80">m</text>
<text x="59.8" y="89.3">g</text>
<text x="67.4" y="84.1">x</text>
<text x="235.2" y="84.5">n</text>
<text x="236.9" y="89">m</text>
<text x="246.9" y="84.1">b</text>
<text x="60.6" y="96.8">f</text>
<text x="235.2" y="99.1">k</text>
<text x="59.8" y="103.8">e</text>
<text x="66.5" y="103.1">c</text>
<text x="72.9" y="113">s</text>
<text x="94.3" y="113">t</text>
<text x="170.4" y="113">u</text>
<text x="175.5" y="113.1">v</text>
<text x="200.7" y="113">w</text>
<text x="221.5" y="113">v</text>
</g>
<g font-size="3" fill="#231f20">
<text x="116.4" y="149.4">1.</text>
<text x="121.4" y="149.4">This sign may be used on motorways to identify exits to nearby accredited visitor information centres.</text>
<text x="116.4" y="153.4">2.</text>
<text x="121.4" y="153.4">* Insert appropriate town name. E.g. Glass House Mountains.</text>
<text x="116.4" y="161.5">4.</text>
<text x="116.4" y="157.4">3.</text>
<text x="121.4" y="157.4">** Insert appropriate exit number. E.g. 163.</text>
<text x="123.4" y="161.5">Dimension may vary according to length of destination names</text>
<text x="116.4" y="165.5">5.</text>
<text x="121.4" y="165.5">The tourist information symbol to be used in accordance with conditions noted in SQ04 service sign symbol.</text>
</g>
<g font-size="2.5" fill="#231f20">
<text x="41.1" y="184.3">Department of Transport and Main Roads</text>
<text x="38.6" y="187.1">Infrastructure Management &amp; Delivery Division</text>
<text x="264" y="195.7">Page 9 of 10</text>
</g>
<text font-size="2.1" fill="#231f20" x="153.1" y="51.8">#</text>
<text font-size="2" fill="#231f20" x="121.4" y="160.3">#</text>
</svg>
